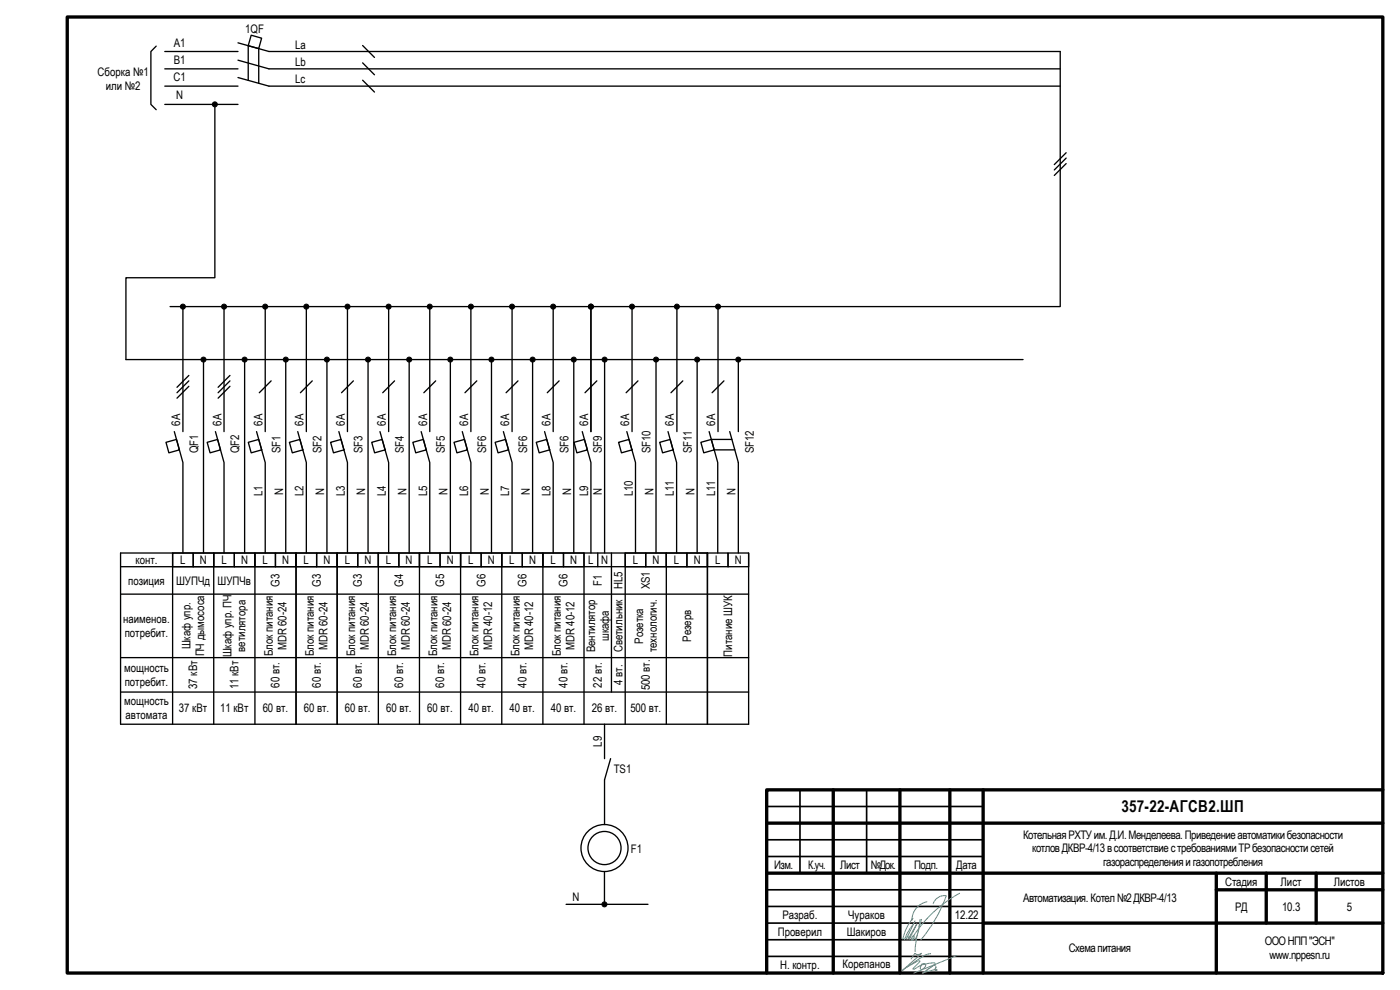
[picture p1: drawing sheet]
<svg xmlns="http://www.w3.org/2000/svg" width="420mm" height="297mm" viewBox="0 0 420 297" stroke-linecap="round" stroke-linejoin="round" font-family="sans-serif">
<g fill="none" stroke="#000" stroke-width="1">
<path d="M20.2 5.1h394.8v286.9h-394.8zM250.1 237v55M270.1 237v55M285.1 237v55M295.1 237v55M415 237h-184.9v55M230.1 247h184.9M230.1 262h184.9M295.1 277h119.9M365 262v30M365 267h50M380 262v15"/>
<path d="M395 262v15"/>
</g>
<path d="M240.1 237v25M260.1 237v25M230.1 242h65M230.1 252h65M230.1 257h65M230.1 267h65M230.1 277h65M230.1 272h65M230.1 287h65M230.1 282h65" fill="none" stroke="#000" stroke-width=".5"/>
<g fill="none" stroke="#3dad99" stroke-width=".3">
<path d="M274 275.5a13 13 0 0 0-3 6.4M274.2 277.2a15 15 0 0 0-2.7 4.8M274.6 276.3l-2.7 5.6M275.6 279.6l-.7 2.9-.3 3M276.1 275.9l-.5 3.7M276.5 275.8l-.9 3.8M278.2 270.6a5.6 5.6 0 0 0-4.5 5.5M280.1 271.1a3.5 3.5 0 0 1 3.9-2.3 42.7 42.7 0 0 1-7.7 13.2M288 268a38.6 38.6 0 0 0-13.8 12.8M271.9 290.3l4-2.1 .1 .4-2 2.2h.3l2.1-1.3-.2 1 .1 .3 .3 .1 .8-.5a.66 .66 0 0 0 .4-1 .66 .66 0 0 0-1.1 0l3.4-.5h.5v.3l-3.7 2.8M272.2 281l.5 .1 .2 .6M272.9 281.9l2.3-4.7-2.8 4.8"/>
<path d="M273.6 281.6l-.2 .4M274 280.8a.64 .64 0 0 1 .2 .7 .64 .64 0 0 1-.6 .4zM274.1 281.6l-.7 .4M274.3 281l-.1 1.1M275.3 280.4l-.7 1.7M277 292l3.2-2.3a.46 .46 0 0 1 .5 0 .46 .46 0 0 1 .2 .6l-.3 .6 .3 .4a.26 .26 0 0 0 .3-.3 .26 .26 0 0 0-.4-.2l-4 1.2M279.3 286.2l-1.9 .5-6.5 4.4 5.7-5.1a1.59 1.59 0 0 1-2 .1l-1.2 1.6M287 286.8l-12.8 5.2"/>
</g>
<g fill="none" stroke="#000" stroke-width=".4">
<path d="M46.9 13.8l-1.6 1.7v15.8l1.6 1.6M49.5 15.5h21.9M71.4 12.8l9.3 2.7h237.5v76.5h-267.2M71.4 18.1l9.3 2.6h237.5M74.5 13.7v10.4M75.4 10.6l3.1 .9-.9 3.1-3.1-.9zM77.6 14.6v10.4M108.8 13.7l3.6 3.5M108.8 18.9l3.6 3.5M49.5 20.7h21.9M49.5 25.8h21.9M49.5 31.3h21.9"/>
<path d="M64.5 32.1v51.2h-26.7v24.6h269.2M71.4 23.3l9.3 2.5h237.5M108.8 24.1l3.6 3.5M320 45.8l-3.6 3.6M320 47.4l-3.6 3.6M320 49.1l-3.6 3.5M54.9 92.8v36.7M67.2 92.8v36.7M79.6 92.8v36.7M91.9 92.8v36.7M104.3 92.8v36.7M116.6 92.8v36.7"/>
<path d="M129 92.8v36.7M141.3 92.8v36.7M153.7 92.8v36.7M166 92.8v36.7M177.3 92.8v36.7M189.7 92.8v36.7M203.1 92.8v36.7M215.5 92.8v36.7M56.7 112.6l-3.6 3.6M56.7 114.3l-3.6 3.5M56.7 115.9l-3.6 3.6M61.1 108.6v57.3"/>
<path d="M69 112.6l-3.5 3.6M69 114.3l-3.5 3.5M69 115.9l-3.5 3.6M73.4 108.6v57.3M81.4 114.3l-3.6 3.5M85.8 108.6v57.3M93.7 114.3l-3.5 3.5M98.1 108.6v57.3M106.1 114.3l-3.6 3.5M110.5 108.6v57.3M118.4 114.3l-3.5 3.5M122.8 108.6v57.3"/>
<path d="M130.8 114.3l-3.6 3.5M135.2 108.6v57.3M143.1 114.3l-3.6 3.5M147.5 108.6v57.3M155.5 114.3l-3.6 3.5M159.8 108.6v57.3M167.8 114.3l-3.6 3.5M172.2 108.6v57.3M179.1 114.3l-3.5 3.5M181.5 108.6v57.3M191.5 114.3l-3.6 3.5M196.9 108.6v57.3"/>
<path d="M204.9 114.3l-3.5 3.5M209.2 108.6v57.3M217.3 114.3l-3.6 3.5M221.6 108.6v20.9M49.8 132.7l3.2-.9 .8 3.2-3.1 .9zM52.3 129.5l2.6 9.3v27.1M62.2 132.7l3.1-.9 .9 3.2-3.2 .9zM64.7 129.5l2.5 9.3v27.1M74.5 132.7l3.1-.9 .9 3.2-3.1 .9zM77 129.5l2.6 9.3v27.1M86.9 132.7l3.1-.9 .9 3.2-3.2 .9zM89.4 129.5l2.5 9.3v27.1"/>
<path d="M99.2 132.7l3.2-.9 .8 3.2-3.1 .9zM101.7 129.5l2.6 9.3v27.1M111.6 132.7l3.1-.9 .9 3.2-3.2 .9zM114 129.5l2.6 9.3v27.1M123.9 132.7l3.2-.9 .8 3.2-3.1 .9zM126.4 129.5l2.6 9.3v27.1M136.3 132.7l3.1-.9 .9 3.2-3.2 .9zM138.7 129.5l2.6 9.3v27.1M148.6 132.7l3.1-.9 .9 3.2-3.1 .9zM151.1 129.5l2.6 9.3v27.1M160.9 132.7l3.2-.9 .9 3.2-3.2 .9zM163.4 129.5l2.6 9.3v27.1"/>
<path d="M172.3 132.7l3.1-.9 .9 3.2-3.2 .9zM174.7 129.5l2.6 9.3v27.1M185.6 132.7l3.2-.9 .9 3.2-3.2 .9zM188.1 129.5l2.6 9.3v27.1M198 132.7l3.1-.9 .9 3.2-3.2 .9zM200.5 129.5l2.6 9.3v27.1M210.3 132.7l3.2-.9 .8 3.2-3.1 .9zM212.8 129.5l2.6 9.3v27.1M213.5 131.8h6.2M214.3 135h6.2M219 129.5l2.6 9.3v27.1M36.2 178.3h188.5"/>
<path d="M36.2 170h176.1M51.8 165.9v51.4M51.8 165.9h6.2v4.1h-6.2zM58 165.9h6.1v4.1h-6.1zM64.1 165.9h6.2v4.1h-6.2zM64.1 165.9v51.4M70.3 165.9h6.2v4.1h-6.2zM76.5 165.9h6.2v4.1h-6.2zM76.5 165.9v51.4M82.7 165.9h6.1v4.1h-6.1zM88.8 165.9v51.4M88.8 165.9h6.2v4.1h-6.2z"/>
<path d="M95 165.9h6.2v4.1h-6.2zM101.2 165.9h6.2v4.1h-6.2zM101.2 165.9v51.4M107.4 165.9h6.1v4.1h-6.1zM113.5 165.9h6.2v4.1h-6.2zM113.5 165.9v51.4M119.7 165.9h6.2v4.1h-6.2zM125.9 165.9h6.2v4.1h-6.2zM125.9 165.9v51.4M132.1 165.9h6.1v4.1h-6.1zM138.2 165.9h6.2v4.1h-6.2zM138.2 165.9v51.4"/>
<path d="M144.4 165.9h6.2v4.1h-6.2zM150.6 165.9h6.1v4.1h-6.1zM150.6 165.9v51.4M156.7 165.9h6.2v4.1h-6.2zM162.9 165.9h6.2v4.1h-6.2zM162.9 165.9v51.4M169.1 165.9h6.2v4.1h-6.2zM175.3 165.9v51.4M179.4 165.9v4.1M183.5 165.9v41.7M187.6 165.9h6.2v4.1h-6.2zM187.6 165.9v51.4"/>
<path d="M193.8 165.9h6.2v4.1h-6.2zM200 165.9v51.4M200 165.9h6.2v4.1h-6.2zM206.2 165.9h6.1v4.1h-6.1zM212.3 165.9h6.2v4.1h-6.2zM218.5 165.9h6.2v4.1h-6.2zM224.7 165.9v51.4h-188.5v-51.4h176.1v51.4M36.2 197.3h188.5M36.2 207.6h188.5M181.4 217.3v10.3M183.2 227.6l-1.8 6.4v13.4M169.9 271.3h24.6"/>
<path d="M181.4 261.5v9.1"/>
<circle cx="181.4" cy="254.4" r="5"/>
<circle cx="181.4" cy="254.4" r="7.1"/>
</g>
<g fill="#000">
<circle cx="64.5" cy="31.3" r=".75"/>
<circle cx="54.9" cy="92" r=".75"/>
<circle cx="67.2" cy="92" r=".75"/>
<circle cx="79.6" cy="92" r=".75"/>
<circle cx="91.9" cy="92" r=".75"/>
<circle cx="104.3" cy="92" r=".75"/>
<circle cx="116.6" cy="92" r=".75"/>
<circle cx="129" cy="92" r=".75"/>
<circle cx="141.3" cy="92" r=".75"/>
<circle cx="153.7" cy="92" r=".75"/>
<circle cx="166" cy="92" r=".75"/>
<circle cx="177.3" cy="92" r=".75"/>
<circle cx="189.7" cy="92" r=".75"/>
<circle cx="203.2" cy="92" r=".75"/>
<circle cx="215.5" cy="92" r=".75"/>
<circle cx="61.1" cy="107.9" r=".75"/>
<circle cx="73.4" cy="107.9" r=".75"/>
<circle cx="85.8" cy="107.9" r=".75"/>
<circle cx="98.1" cy="107.9" r=".75"/>
<circle cx="110.4" cy="107.9" r=".75"/>
<circle cx="122.8" cy="107.9" r=".75"/>
<circle cx="135.2" cy="107.9" r=".75"/>
<circle cx="147.5" cy="107.9" r=".75"/>
<circle cx="159.8" cy="107.9" r=".75"/>
<circle cx="172.2" cy="107.9" r=".75"/>
<circle cx="181.5" cy="107.9" r=".75"/>
<circle cx="196.9" cy="107.9" r=".75"/>
<circle cx="209.2" cy="107.9" r=".75"/>
<circle cx="221.6" cy="107.9" r=".75"/>
<circle cx="181.4" cy="271.3" r=".75"/>
</g>
<g fill="none" stroke="#000" stroke-width=".3">
<circle cx="64.5" cy="31.3" r=".75"/>
<circle cx="54.9" cy="92" r=".75"/>
<circle cx="67.2" cy="92" r=".75"/>
<circle cx="79.6" cy="92" r=".75"/>
<circle cx="91.9" cy="92" r=".75"/>
<circle cx="104.3" cy="92" r=".75"/>
<circle cx="116.6" cy="92" r=".75"/>
<circle cx="129" cy="92" r=".75"/>
<circle cx="141.3" cy="92" r=".75"/>
<circle cx="153.7" cy="92" r=".75"/>
<circle cx="166" cy="92" r=".75"/>
<circle cx="177.3" cy="92" r=".75"/>
<circle cx="189.7" cy="92" r=".75"/>
<circle cx="203.1" cy="92" r=".75"/>
<circle cx="215.5" cy="92" r=".75"/>
<circle cx="61.1" cy="107.9" r=".75"/>
<circle cx="73.4" cy="107.9" r=".75"/>
<circle cx="85.8" cy="107.9" r=".75"/>
<circle cx="98.1" cy="107.9" r=".75"/>
<circle cx="110.5" cy="107.9" r=".75"/>
<circle cx="122.8" cy="107.9" r=".75"/>
<circle cx="135.2" cy="107.9" r=".75"/>
<circle cx="147.5" cy="107.9" r=".75"/>
<circle cx="159.9" cy="107.9" r=".75"/>
<circle cx="172.2" cy="107.9" r=".75"/>
<circle cx="181.4" cy="107.9" r=".74"/>
<circle cx="196.9" cy="107.9" r=".75"/>
<circle cx="209.2" cy="107.9" r=".75"/>
<circle cx="221.6" cy="107.9" r=".75"/>
<circle cx="181.4" cy="271.3" r=".75"/>
</g>
<text font-size="4.9" x="336.6" y="243.7">357-22-АГСВ2.ШП</text>
<g font-size="3.5">
<text x="73.6" y="9.8">1QF</text>
<text x="52.2" y="14.1">A1</text>
<text x="88.6" y="14.6">La</text>
<text x="29.3" y="22.9">Сборка №1</text>
<text x="52.2" y="19.3">B1</text>
<text x="88.6" y="19.9">Lb</text>
<text x="31.7" y="27">или №2</text>
<text x="52.1" y="24.4">C1</text>
<text x="52.9" y="29.8">N</text>
<text x="88.6" y="25">Lc</text>
<text x="54.1" y="127.7" transform="rotate(-90 54.1 127.7)">6А</text>
<text x="66.4" y="127.7" transform="rotate(-90 66.4 127.7)">6А</text>
<text x="78.8" y="127.7" transform="rotate(-90 78.8 127.7)">6А</text>
<text x="91.1" y="127.7" transform="rotate(-90 91.1 127.7)">6А</text>
<text x="103.5" y="127.7" transform="rotate(-90 103.5 127.7)">6А</text>
<text x="115.8" y="127.7" transform="rotate(-90 115.8 127.7)">6А</text>
<text x="128.2" y="127.7" transform="rotate(-90 128.2 127.7)">6А</text>
<text x="140.5" y="127.7" transform="rotate(-90 140.5 127.7)">6А</text>
<text x="152.9" y="127.7" transform="rotate(-90 152.9 127.7)">6А</text>
<text x="165.2" y="127.7" transform="rotate(-90 165.2 127.7)">6А</text>
<text x="176.5" y="127.7" transform="rotate(-90 176.5 127.7)">6А</text>
<text x="188.9" y="127.7" transform="rotate(-90 188.9 127.7)">6А</text>
<text x="202.2" y="127.7" transform="rotate(-90 202.2 127.7)">6А</text>
<text x="214.6" y="127.7" transform="rotate(-90 214.6 127.7)">6А</text>
<text x="59.4" y="136" transform="rotate(-90 59.4 136)">QF1</text>
<text x="71.8" y="136" transform="rotate(-90 71.8 136)">QF2</text>
<text x="84.1" y="136" transform="rotate(-90 84.1 136)">SF1</text>
<text x="96.5" y="136" transform="rotate(-90 96.5 136)">SF2</text>
<text x="108.8" y="136" transform="rotate(-90 108.8 136)">SF3</text>
<text x="121.2" y="136" transform="rotate(-90 121.2 136)">SF4</text>
<text x="133.5" y="136" transform="rotate(-90 133.5 136)">SF5</text>
<text x="145.9" y="136" transform="rotate(-90 145.9 136)">SF6</text>
<text x="158.2" y="136" transform="rotate(-90 158.2 136)">SF6</text>
<text x="170.6" y="136" transform="rotate(-90 170.6 136)">SF6</text>
<text x="180.6" y="136" transform="rotate(-90 180.6 136)">SF9</text>
<text x="195.3" y="136" transform="rotate(-90 195.3 136)">SF10</text>
<text x="207.6" y="136" transform="rotate(-90 207.6 136)">SF11</text>
<text x="226.3" y="136" transform="rotate(-90 226.3 136)">SF12</text>
<text x="78.8" y="148.9" transform="rotate(-90 78.8 148.9)">L1</text>
<text x="85" y="148.7" transform="rotate(-90 85 148.7)">N</text>
<text x="91.1" y="148.9" transform="rotate(-90 91.1 148.9)">L2</text>
<text x="97.3" y="148.7" transform="rotate(-90 97.3 148.7)">N</text>
<text x="103.5" y="148.9" transform="rotate(-90 103.5 148.9)">L3</text>
<text x="109.6" y="148.7" transform="rotate(-90 109.6 148.7)">N</text>
<text x="115.8" y="148.9" transform="rotate(-90 115.8 148.9)">L4</text>
<text x="122" y="148.7" transform="rotate(-90 122 148.7)">N</text>
<text x="128.2" y="148.9" transform="rotate(-90 128.2 148.9)">L5</text>
<text x="134.3" y="148.7" transform="rotate(-90 134.3 148.7)">N</text>
<text x="140.5" y="148.9" transform="rotate(-90 140.5 148.9)">L6</text>
<text x="146.7" y="148.7" transform="rotate(-90 146.7 148.7)">N</text>
<text x="152.9" y="148.9" transform="rotate(-90 152.9 148.9)">L7</text>
<text x="159" y="148.7" transform="rotate(-90 159 148.7)">N</text>
<text x="165.2" y="148.9" transform="rotate(-90 165.2 148.9)">L8</text>
<text x="171.4" y="148.7" transform="rotate(-90 171.4 148.7)">N</text>
<text x="176.5" y="148.9" transform="rotate(-90 176.5 148.9)">L9</text>
<text x="180.6" y="148.7" transform="rotate(-90 180.6 148.7)">N</text>
<text x="189.9" y="148.9" transform="rotate(-90 189.9 148.9)">L10</text>
<text x="196.1" y="148.7" transform="rotate(-90 196.1 148.7)">N</text>
<text x="202.2" y="148.9" transform="rotate(-90 202.2 148.9)">L11</text>
<text x="208.4" y="148.7" transform="rotate(-90 208.4 148.7)">N</text>
<text x="214.6" y="148.9" transform="rotate(-90 214.6 148.9)">L11</text>
<text x="220.8" y="148.7" transform="rotate(-90 220.8 148.7)">N</text>
<text x="40.7" y="169.2">конт.</text>
<text x="54.1" y="169.2">L</text>
<text x="60" y="169.2">N</text>
<text x="66.4" y="169.2">L</text>
<text x="72.4" y="169.2">N</text>
<text x="78.8" y="169.2">L</text>
<text x="84.7" y="169.2">N</text>
<text x="91.1" y="169.2">L</text>
<text x="97.1" y="169.2">N</text>
<text x="103.5" y="169.2">L</text>
<text x="109.4" y="169.2">N</text>
<text x="115.8" y="169.2">L</text>
<text x="121.7" y="169.2">N</text>
<text x="128.2" y="169.2">L</text>
<text x="134.1" y="169.2">N</text>
<text x="140.5" y="169.2">L</text>
<text x="146.4" y="169.2">N</text>
<text x="152.9" y="169.2">L</text>
<text x="158.8" y="169.2">N</text>
<text x="165.2" y="169.2">L</text>
<text x="171.1" y="169.2">N</text>
<text x="176.5" y="169.2">L N</text>
<text x="189.9" y="169.2">L</text>
<text x="195.8" y="169.2">N</text>
<text x="202.3" y="169.2">L</text>
<text x="208.2" y="169.2">N</text>
<text x="214.6" y="169.2">L</text>
<text x="220.5" y="169.2">N</text>
<text x="38.5" y="175.4">позиция</text>
<text x="52.9" y="175.4">ШУПЧд</text>
<text x="65.3" y="175.4">ШУПЧв</text>
<text x="83.9" y="176.1" transform="rotate(-90 83.9 176.1)">G3</text>
<text x="96.3" y="176.1" transform="rotate(-90 96.3 176.1)">G3</text>
<text x="108.6" y="176.1" transform="rotate(-90 108.6 176.1)">G3</text>
<text x="121" y="176.1" transform="rotate(-90 121 176.1)">G4</text>
<text x="133.3" y="176.1" transform="rotate(-90 133.3 176.1)">G5</text>
<text x="145.7" y="176.1" transform="rotate(-90 145.7 176.1)">G6</text>
<text x="158" y="176.1" transform="rotate(-90 158 176.1)">G6</text>
<text x="170.3" y="176.1" transform="rotate(-90 170.3 176.1)">G6</text>
<text x="180.6" y="175.8" transform="rotate(-90 180.6 175.8)">F1</text>
<text x="186.8" y="176.8" transform="rotate(-90 186.8 176.8)">HL5</text>
<text x="195" y="176.9" transform="rotate(-90 195 176.9)">XS1</text>
<text x="37" y="187">наименов.</text>
<text x="37.5" y="191.1">потребит.</text>
<text x="57.2" y="194.8" transform="rotate(-90 57.2 194.8)">Шкаф упр.</text>
<text x="61.3" y="197" transform="rotate(-90 61.3 197)">ПЧ дымососа</text>
<text x="69.5" y="197.3" transform="rotate(-90 69.5 197.3)">Шкаф упр. ПЧ</text>
<text x="73.6" y="195.5" transform="rotate(-90 73.6 195.5)">ветилятора</text>
<text x="81.9" y="196.9" transform="rotate(-90 81.9 196.9)">Блок питания</text>
<text x="86" y="195.2" transform="rotate(-90 86 195.2)">MDR 60-24</text>
<text x="94.2" y="196.9" transform="rotate(-90 94.2 196.9)">Блок питания</text>
<text x="98.3" y="195.2" transform="rotate(-90 98.3 195.2)">MDR 60-24</text>
<text x="106.5" y="196.9" transform="rotate(-90 106.5 196.9)">Блок питания</text>
<text x="110.7" y="195.2" transform="rotate(-90 110.7 195.2)">MDR 60-24</text>
<text x="118.9" y="196.9" transform="rotate(-90 118.9 196.9)">Блок питания</text>
<text x="123" y="195.2" transform="rotate(-90 123 195.2)">MDR 60-24</text>
<text x="131.2" y="196.9" transform="rotate(-90 131.2 196.9)">Блок питания</text>
<text x="135.3" y="195.2" transform="rotate(-90 135.3 195.2)">MDR 60-24</text>
<text x="143.6" y="196.9" transform="rotate(-90 143.6 196.9)">Блок питания</text>
<text x="147.7" y="195.2" transform="rotate(-90 147.7 195.2)">MDR 40-12</text>
<text x="155.9" y="196.9" transform="rotate(-90 155.9 196.9)">Блок питания</text>
<text x="160.1" y="195.2" transform="rotate(-90 160.1 195.2)">MDR 40-12</text>
<text x="168.3" y="196.9" transform="rotate(-90 168.3 196.9)">Блок питания</text>
<text x="172.4" y="195.2" transform="rotate(-90 172.4 195.2)">MDR 40-12</text>
<text x="178.6" y="195.7" transform="rotate(-90 178.6 195.7)">Вентилятор</text>
<text x="182.7" y="192.4" transform="rotate(-90 182.7 192.4)">шкафа</text>
<text x="186.8" y="195.7" transform="rotate(-90 186.8 195.7)">Светильник</text>
<text x="193" y="193.1" transform="rotate(-90 193 193.1)">Розетка</text>
<text x="197.1" y="195.7" transform="rotate(-90 197.1 195.7)">технологич.</text>
<text x="207.4" y="192.6" transform="rotate(-90 207.4 192.6)">Резерв</text>
<text x="219.7" y="197" transform="rotate(-90 219.7 197)">Питание ШУК</text>
<text x="37.3" y="201.5">мощность</text>
<text x="37.5" y="205.7">потребит.</text>
<text x="59.2" y="206.7" transform="rotate(-90 59.2 206.7)">37 кВт</text>
<text x="71.6" y="206.7" transform="rotate(-90 71.6 206.7)">11 кВт</text>
<text x="83.9" y="206.3" transform="rotate(-90 83.9 206.3)">60 вт.</text>
<text x="96.3" y="206.3" transform="rotate(-90 96.3 206.3)">60 вт.</text>
<text x="108.6" y="206.3" transform="rotate(-90 108.6 206.3)">60 вт.</text>
<text x="121" y="206.3" transform="rotate(-90 121 206.3)">60 вт.</text>
<text x="133.3" y="206.3" transform="rotate(-90 133.3 206.3)">60 вт.</text>
<text x="145.7" y="206.3" transform="rotate(-90 145.7 206.3)">40 вт.</text>
<text x="158" y="206.3" transform="rotate(-90 158 206.3)">40 вт.</text>
<text x="170.3" y="206.3" transform="rotate(-90 170.3 206.3)">40 вт.</text>
<text x="180.6" y="206.3" transform="rotate(-90 180.6 206.3)">22 вт.</text>
<text x="186.8" y="205.5" transform="rotate(-90 186.8 205.5)">4 вт.</text>
<text x="195" y="207.1" transform="rotate(-90 195 207.1)">500 вт.</text>
<text x="37.3" y="211.6">мощность</text>
<text x="37.7" y="215.8">автомата</text>
<text x="53.7" y="213.7">37 кВт</text>
<text x="66" y="213.7">11 кВт</text>
<text x="78.8" y="213.7">60 вт.</text>
<text x="91.2" y="213.7">60 вт.</text>
<text x="103.5" y="213.7">60 вт.</text>
<text x="115.9" y="213.7">60 вт.</text>
<text x="128.2" y="213.7">60 вт.</text>
<text x="140.6" y="213.7">40 вт.</text>
<text x="152.9" y="213.7">40 вт.</text>
<text x="165.3" y="213.7">40 вт.</text>
<text x="177.6" y="213.7">26 вт.</text>
<text x="189.2" y="213.7">500 вт.</text>
<text x="180.6" y="224" transform="rotate(-90 180.6 224)">L9</text>
<text x="184.2" y="231.9">TS1</text>
<text x="307.1" y="251.6">КотельнаяРХТУим.Д.И.Менделеева.Приведениеавтоматикибезопасности</text>
<text x="189.4" y="255.9">F1</text>
<text x="309.8" y="255.7">котловДКВР-4/13всоответствиестребованиямиТРбезопасностисетей</text>
<text x="232.4" y="260.7">Изм.</text>
<text x="242.6" y="260.7">К.уч.</text>
<text x="252.2" y="260.7">Лист</text>
<text x="261.4" y="260.7">№Док.</text>
<text x="274.4" y="260.7">Подп.</text>
<text x="287" y="260.7">Дата</text>
<text x="331.1" y="259.8">газораспределенияигазопотребления</text>
<text x="367.7" y="265.7">Стадия</text>
<text x="384.3" y="265.7">Лист</text>
<text x="400.3" y="265.7">Листов</text>
<text x="171.8" y="270.5">N</text>
<text x="234.8" y="275.8">Разраб.</text>
<text x="254.6" y="275.7">Чураков</text>
<text x="286.5" y="275.8">12.22</text>
<text x="307" y="270.7">Автоматизация. Котел№2ДКВР-4/13</text>
<text x="370.7" y="273.2">РД</text>
<text x="384.8" y="273.2">10.3</text>
<text x="404.2" y="273.2">5</text>
<text x="233.4" y="280.7">Проверил</text>
<text x="254.1" y="280.7">Шакиров</text>
<text x="320.7" y="285.7">Схемапитания</text>
<text x="379.5" y="283.6">ОООНПП&quot;ЭСН&quot;</text>
<text x="380.9" y="287.8">www.nppesn.ru</text>
<text x="234.1" y="290.6">Н. контр.</text>
<text x="252.9" y="290.6">Корепанов</text>
</g>
</svg>
